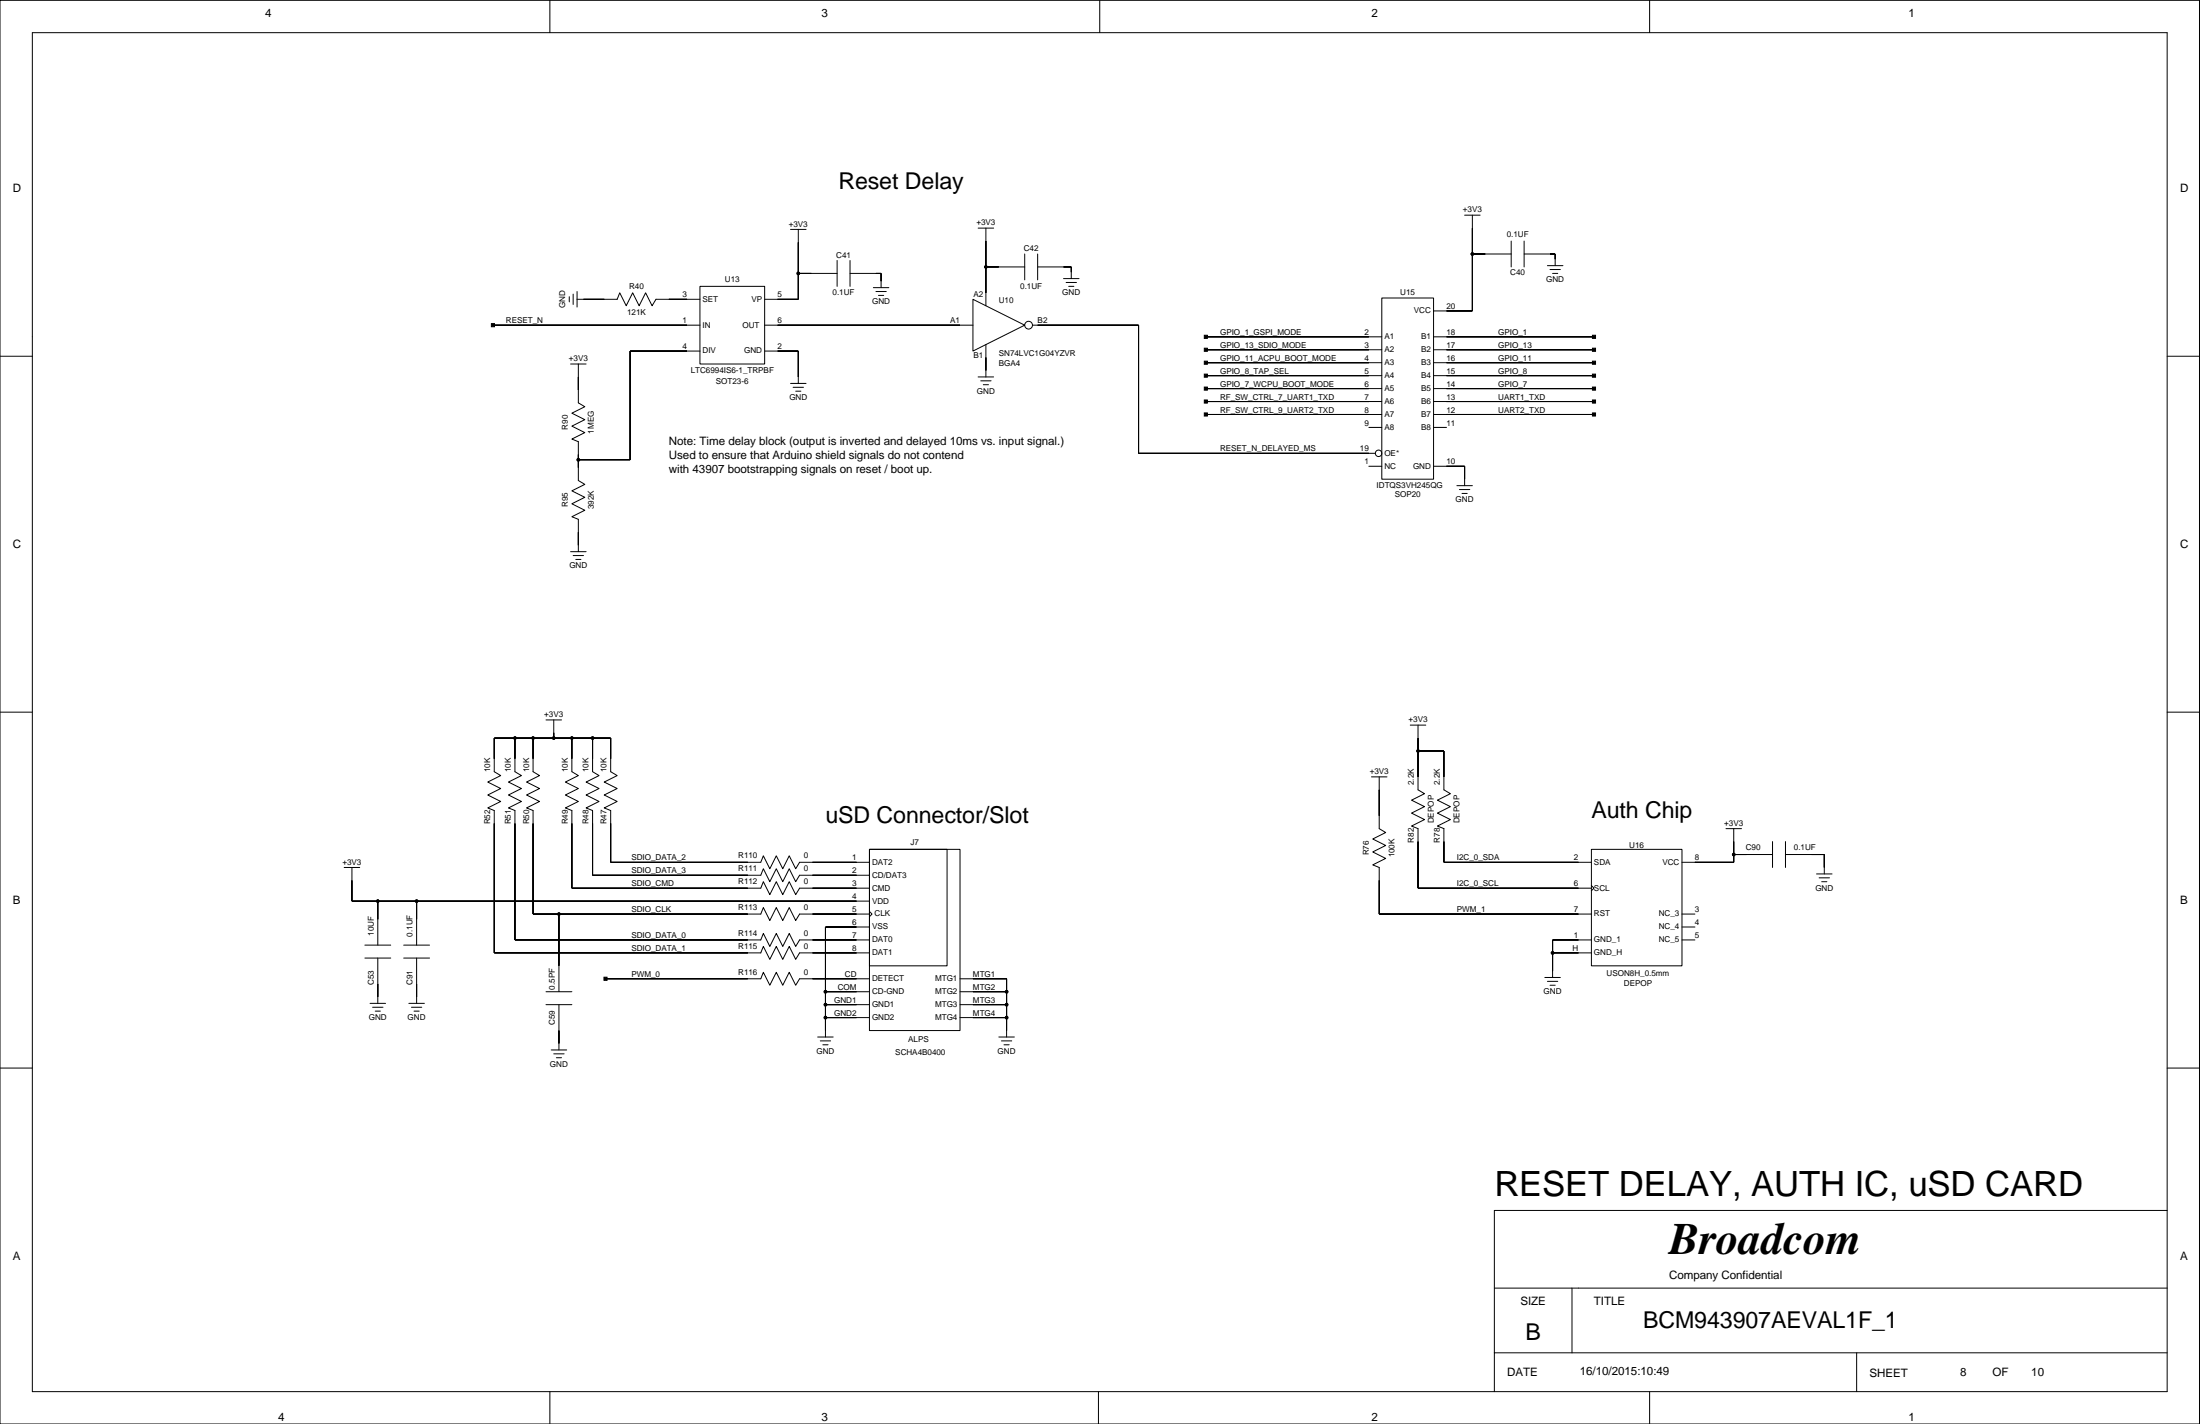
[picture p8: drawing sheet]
<svg xmlns="http://www.w3.org/2000/svg" width="432mm" height="279mm" viewBox="0 0 432 279" stroke-linecap="round" stroke-linejoin="round" font-family="sans-serif">
<g fill="none" stroke="#000" stroke-width=".2">
<path d="M0 .1h431.7v279.3h-431.7zM6.3 6.4h419.1v266.7h-419.1zM107.9 .1v6.3M215.9 .1v6.3M323.8 .1v6.3M111.7 58.2v1M112.5 57.7v2M113.3 58.7h7.8l.5-1.2 1.3 2.5 1.3-2.5 1.2 2.5 1.3-2.5 1.3 2.5 .7-1.3h8.7M113.3 57.2v3M137.4 56.2h12.7v15.2h-12.7zM155.2 45h3M156.7 53.6h7.6"/>
<path d="M156.7 45v13.7h-6.6M164.3 51.1v5.1M166.8 53.6h6.1v2.8M166.8 51.1v5.1M171.4 56.4h3.1M171.9 57.2h2.1M172.4 58h1M191 58.7l10.1 5.1-10.1 5.1zM192 44.8h3M193.5 44.8v15.2M193.5 52.4h7.6M201.1 49.8v5.1"/>
<path d="M203.7 52.4h6.6v2.3M203.7 49.8v5.1M208.7 54.7h3.1M209.2 55.4h2.1M209.8 56.2h1M271.2 58.5h10.2v35.5h-10.2zM287.5 42.2h3M289 49.8h7.6M289 42.2v18.8h-7.6M296.6 47.3v5.1M299.1 49.8h6.1v2.3M299.1 47.3v5.1"/>
<path d="M303.7 52.1h3.1M304.2 52.9h2.1M304.7 53.6h1M0 69.9h6.3M96.8 63.8h40.6M112 71.4h3M113.5 71.4v7.6l1.3 .8-2.6 1.3 2.6 1.2-2.6 1.3 2.6 1.3-2.6 1.3 1.3 .5v7.6l1.3 .7-2.6 1.3 2.6 1.3-2.6 1.2 2.6 1.3-2.6 1.3 1.3 .5v6.3M137.4 68.9h-13.7v21.3h-10.2M150.1 68.9h6.6v6.3M150.1 63.8h40.9M155.2 75.2h3M155.7 76h2"/>
<path d="M156.2 76.8h1M192 74h3M192.5 74.7h2M193 75.5h1M193.5 67.6v6.4M202.6 63.8h20.9v25.1h46.4M236.7 66.1h34.5M236.7 76.2h34.5M236.7 71.2h34.5M236.7 68.6h34.5M236.7 73.7h34.5M236.7 78.8h34.5"/>
<path d="M281.4 66.1h31.5M281.4 76.2h31.5M281.4 71.2h31.5M281.4 68.6h31.5M281.4 73.7h31.5M281.4 78.8h31.5M425.4 69.9h6.3M236.7 81.3h34.5M268.7 91.5h2.5M268.7 83.9h2.5M281.4 91.5h6.1v3.8M281.4 81.3h31.5"/>
<path d="M281.4 83.9h2.5M285.9 95.3h3.1M286.4 96.1h2.1M287 96.8h1M112 108.2h3M112.5 109h2M113 109.8h1M0 139.7h6.3M425.4 139.7h6.3M101.1 144.8v6.6l1.2 .8-2.5 1.2 2.5 1.3-2.5 1.3 2.5 1.3-2.5 1.2 1.3 .5v25.4h48.2l.5-1.2 1.3 2.5 1.3-2.5 1.2 2.5 1.3-2.5 1.3 2.5 .7-1.3h13.7M104.6 144.8v6.6l1.3 .8-2.5 1.2 2.5 1.3-2.5 1.3 2.5 1.3-2.5 1.2 1.2 .5v20.3h44.7l.5-1.2 1.3 2.5 1.3-2.5 1.2 2.5 1.3-2.5 1.3 2.5 .7-1.3h13.7M107.2 141.3h3"/>
<path d="M108.7 141.3v3.5M112.2 144.8v6.6l1.3 .8-2.5 1.2 2.5 1.3-2.5 1.3 2.5 1.3-2.5 1.2 1.2 .5v15.3h37.1l.5-1.3 1.3 2.5 1.3-2.5 1.2 2.5 1.3-2.5 1.3 2.5 .7-1.2h13.7M116.3 144.8v6.6l1.3 .8-2.6 1.2 2.6 1.3-2.6 1.3 2.6 1.3-2.6 1.2 1.3 .5v12.7h33l.5-1.2 1.3 2.5 1.3-2.5 1.2 2.5 1.3-2.5 1.3 2.5 .7-1.3h13.7M269.2 152.4h3M270.7 152.4v10.2l1.3 .7-2.6 1.3 2.6 1.3-2.6 1.3 2.6 1.2-2.6 1.3 1.3 .5v9.1h41.6M276.8 142.3h3M278.3 147.3h5.1v7.7l1.3 .7-2.6 1.3 2.6 1.3-2.6 1.2 2.6 1.3-2.6 1.3 1.3 .5v6.6h28.9M278.3 142.3v12.7l1.3 .7-2.5 1.3 2.5 1.3-2.5 1.2 2.5 1.3-2.5 1.3 1.2 .5v11.7h34M67.5 170.2h3.1M69.1 170.2v6.6h101.5M74.2 176.8v8.6M81.8 176.8v8.6"/>
<path d="M109.7 179.3v15.3M170.6 166.6h17.8v35.6h-17.8zM170.6 166.6h15.3v22.9h-15.3zM170.6 178.8l.6 .5-.6 .6M170.6 169.2h-13.7l-.7 1.3-1.3-2.6-1.3 2.6-1.2-2.6-1.3 2.6-1.3-2.6-.5 1.3h-29.4v-10.2l-1.3-.5 2.5-1.2-2.5-1.3 2.5-1.3-2.5-1.3 2.5-1.2-1.2-.8v-6.6h-22.9v6.6l1.3 .8-2.6 1.2 2.6 1.3-2.6 1.3 2.6 1.3-2.6 1.2 1.3 .5v28h52.3l.5-1.3 1.3 2.5 1.3-2.5 1.2 2.5 1.3-2.5 1.3 2.5 .7-1.2h13.7M312.3 166.6h17.8v22.9h-17.8zM312.3 173.8l.6 .5-.6 .5M330.1 179.3h2.6M338.8 162.6h3M340.3 162.6v6.6h-10.2M340.3 167.7h7.6M347.9 165.1v5.1"/>
<path d="M350.4 167.7h7.7v3.8M350.4 165.1v5.1M356.5 171.5h3.1M357 172.2h2.1M357.6 173h1M71.6 188h5.1M71.6 185.4h5.1M72.6 196.9h3.1M73.1 197.6h2.1M73.6 198.4h1.1M74.2 188v8.9M79.2 188h5.1"/>
<path d="M79.2 185.4h5.1M80.2 196.9h3.1M80.8 197.6h2M81.3 198.4h1M81.8 188v8.9M107.2 194.6h5M107.2 197.1h5M109.7 197.1v8.9M118.8 192h30.5l.5-1.2 1.3 2.5 1.3-2.5 1.2 2.5 1.3-2.5 1.3 2.5 .7-1.3h13.7M162 194.6h8.6M162 197.1h8.6M162 199.7h8.6"/>
<path d="M170.6 181.9h-8.6v21.6M188.4 194.6h9.2M188.4 192h9.2v11.5M188.4 197.1h9.2M188.4 199.7h9.2M303.2 191.8h3.1M303.7 192.6h2M304.2 193.3h1M304.7 187h7.6M312.3 184.4h-7.6v7.4M330.1 181.9h2.6M330.1 184.4h2.6"/>
<path d="M0 209.6h6.3M108.2 206h3M108.7 206.8h2M109.2 207.5h1M160.5 203.5h3M161 204.2h2M161.5 205h1M196 203.5h3.1M196.6 204.2h2M197.1 205h1M425.4 209.6h6.3M425.4 237.5h-132.1v35.6"/>
<path d="M293.3 252.7h132.1M308.5 252.7v12.7M107.9 273.1v6.3M215.6 273.1v6.3M293.3 265.4h132.1M323.8 273.1v6.3M364.4 265.4v7.7"/>
<circle cx="156.7" cy="53.6" r=".25"/>
<circle cx="193.5" cy="52.4" r=".25"/>
<circle cx="289" cy="49.8" r=".25"/>
<circle cx="201.9" cy="63.8" r=".76"/>
<circle cx="113.5" cy="90.2" r=".25"/>
<circle cx="270.6" cy="88.9" r=".63"/>
<circle cx="101.1" cy="144.8" r=".25"/>
<circle cx="104.6" cy="144.8" r=".25"/>
<circle cx="108.7" cy="144.8" r=".25"/>
<circle cx="112.2" cy="144.8" r=".25"/>
<circle cx="116.3" cy="144.8" r=".25"/>
<circle cx="278.3" cy="147.3" r=".25"/>
<circle cx="74.2" cy="176.8" r=".25"/>
<circle cx="81.8" cy="176.8" r=".25"/>
<circle cx="109.7" cy="179.3" r=".25"/>
<circle cx="340.3" cy="167.7" r=".25"/>
<circle cx="162" cy="197.1" r=".25"/>
<circle cx="162" cy="194.6" r=".25"/>
<circle cx="162" cy="199.7" r=".25"/>
<circle cx="197.6" cy="194.6" r=".25"/>
<circle cx="197.6" cy="197.1" r=".25"/>
<circle cx="197.6" cy="199.7" r=".25"/>
<circle cx="304.7" cy="187" r=".25"/>
</g>
<g fill="#000" stroke="#000" stroke-width=".2">
<path d="M114.5 58.7h4.1z" fill-rule="evenodd"/>
<path d="M131.3 58.7h3.5z" fill-rule="evenodd"/>
<path d="M152.6 58.7h4.1z" fill-rule="evenodd"/>
<path d="M156.7 47.6v6z" fill-rule="evenodd"/>
<path d="M156.7 53.6v5.1z" fill-rule="evenodd"/>
<path d="M156.7 53.6h2.5z" fill-rule="evenodd"/>
<path d="M171.9 53.6h1z" fill-rule="evenodd"/>
<path d="M172.9 53.6v1.6z" fill-rule="evenodd"/>
<path d="M193.5 52.4v5.1z" fill-rule="evenodd"/>
<path d="M193.5 47.3v5.1z" fill-rule="evenodd"/>
<path d="M193.5 52.4h2.5z" fill-rule="evenodd"/>
<path d="M208.7 52.4h1.6z" fill-rule="evenodd"/>
<path d="M210.3 52.4v1z" fill-rule="evenodd"/>
<path d="M289 44.8v5z" fill-rule="evenodd"/>
<path d="M289 49.8v11.2z" fill-rule="evenodd"/>
<path d="M289 49.8h2.5z" fill-rule="evenodd"/>
<path d="M304.2 49.8h1z" fill-rule="evenodd"/>
<path d="M305.2 49.8v1.1z" fill-rule="evenodd"/>
<path d="M96.4 63.5h.7v.6h-.7z" fill-rule="evenodd"/>
<path d="M113.5 74v2.5z" fill-rule="evenodd"/>
<path d="M123.7 68.9v21.3z" fill-rule="evenodd"/>
<path d="M96.8 63.8h38z" fill-rule="evenodd"/>
<path d="M123.7 68.9h11.1z" fill-rule="evenodd"/>
<path d="M152.6 68.9h4.1z" fill-rule="evenodd"/>
<path d="M156.7 68.9v5.1z" fill-rule="evenodd"/>
<path d="M152.6 63.8h35.8z" fill-rule="evenodd"/>
<path d="M193.5 70.2v2.5z" fill-rule="evenodd"/>
<path d="M203.7 63.8h19.8z" fill-rule="evenodd"/>
<path d="M223.5 63.8v25.1z" fill-rule="evenodd"/>
<path d="M236.4 65.8h.6v.6h-.6z" fill-rule="evenodd"/>
<path d="M236.4 75.9h.6v.7h-.6z" fill-rule="evenodd"/>
<path d="M236.4 70.9h.6v.6h-.6z" fill-rule="evenodd"/>
<path d="M236.4 68.3h.6v.6h-.6z" fill-rule="evenodd"/>
<path d="M236.4 73.4h.6v.6h-.6z" fill-rule="evenodd"/>
<path d="M236.4 78.5h.6v.6h-.6z" fill-rule="evenodd"/>
<path d="M236.7 66.1h32z" fill-rule="evenodd"/>
<path d="M236.7 76.2h32z" fill-rule="evenodd"/>
<path d="M236.7 71.2h32z" fill-rule="evenodd"/>
<path d="M236.7 68.6h32z" fill-rule="evenodd"/>
<path d="M236.7 73.7h32z" fill-rule="evenodd"/>
<path d="M236.7 78.8h32z" fill-rule="evenodd"/>
<path d="M283.9 61h5.1z" fill-rule="evenodd"/>
<path d="M312.6 65.8h.6v.6h-.6z" fill-rule="evenodd"/>
<path d="M312.6 75.9h.6v.7h-.6z" fill-rule="evenodd"/>
<path d="M312.6 70.9h.6v.6h-.6z" fill-rule="evenodd"/>
<path d="M312.6 68.3h.6v.6h-.6z" fill-rule="evenodd"/>
<path d="M312.6 78.5h.6v.6h-.6z" fill-rule="evenodd"/>
<path d="M312.6 73.4h.6v.6h-.6z" fill-rule="evenodd"/>
<path d="M283.9 66.1h29z" fill-rule="evenodd"/>
<path d="M283.9 76.2h29z" fill-rule="evenodd"/>
<path d="M283.9 71.2h29z" fill-rule="evenodd"/>
<path d="M283.9 68.6h29z" fill-rule="evenodd"/>
<path d="M283.9 78.8h29z" fill-rule="evenodd"/>
<path d="M283.9 73.7h29z" fill-rule="evenodd"/>
<path d="M113.5 90.2v1.5z" fill-rule="evenodd"/>
<path d="M113.5 89.2v1z" fill-rule="evenodd"/>
<path d="M113.5 90.2h10.2z" fill-rule="evenodd"/>
<path d="M236.4 81h.6v.6h-.6z" fill-rule="evenodd"/>
<path d="M223.5 88.9h45.2z" fill-rule="evenodd"/>
<path d="M236.7 81.3h32z" fill-rule="evenodd"/>
<path d="M287.5 91.5v2.5z" fill-rule="evenodd"/>
<path d="M283.9 91.5h3.6z" fill-rule="evenodd"/>
<path d="M312.6 81h.6v.6h-.6z" fill-rule="evenodd"/>
<path d="M283.9 81.3h29z" fill-rule="evenodd"/>
<path d="M113.5 104.4v2.6z" fill-rule="evenodd"/>
<path d="M97 144.8v4.1z" fill-rule="evenodd"/>
<path d="M101.1 144.8v4.1z" fill-rule="evenodd"/>
<path d="M97 144.8h4.1z" fill-rule="evenodd"/>
<path d="M104.6 144.8v4.1z" fill-rule="evenodd"/>
<path d="M101.1 144.8h3.5z" fill-rule="evenodd"/>
<path d="M108.7 143.8v1z" fill-rule="evenodd"/>
<path d="M104.6 144.8h4.1z" fill-rule="evenodd"/>
<path d="M112.2 144.8v4.1z" fill-rule="evenodd"/>
<path d="M108.7 144.8h3.5z" fill-rule="evenodd"/>
<path d="M116.3 144.8v4.1z" fill-rule="evenodd"/>
<path d="M112.2 144.8h4.1z" fill-rule="evenodd"/>
<path d="M119.9 144.8v4.1z" fill-rule="evenodd"/>
<path d="M116.3 144.8h3.6z" fill-rule="evenodd"/>
<path d="M270.7 155v5z" fill-rule="evenodd"/>
<path d="M278.3 147.3v5.1z" fill-rule="evenodd"/>
<path d="M278.3 144.8v2.5z" fill-rule="evenodd"/>
<path d="M283.4 147.3v5.1z" fill-rule="evenodd"/>
<path d="M278.3 147.3h5.1z" fill-rule="evenodd"/>
<path d="M69.1 172.7v4.1z" fill-rule="evenodd"/>
<path d="M74.2 176.8v3.6z" fill-rule="evenodd"/>
<path d="M69.1 176.8h5.1z" fill-rule="evenodd"/>
<path d="M81.8 176.8v3.6z" fill-rule="evenodd"/>
<path d="M74.2 176.8h7.6z" fill-rule="evenodd"/>
<path d="M97 161.6v25.4z" fill-rule="evenodd"/>
<path d="M101.1 161.6v22.8z" fill-rule="evenodd"/>
<path d="M104.6 161.6v17.7z" fill-rule="evenodd"/>
<path d="M104.6 179.3h5.1z" fill-rule="evenodd"/>
<path d="M109.7 179.3v10.2z" fill-rule="evenodd"/>
<path d="M112.2 161.6v12.7z" fill-rule="evenodd"/>
<path d="M116.3 161.6v10.1z" fill-rule="evenodd"/>
<path d="M119.9 161.6v7.6z" fill-rule="evenodd"/>
<path d="M119.9 169.2h26.9z" fill-rule="evenodd"/>
<path d="M116.3 171.7h30.5z" fill-rule="evenodd"/>
<path d="M112.2 174.3h34.6z" fill-rule="evenodd"/>
<path d="M109.7 179.3h37.1z" fill-rule="evenodd"/>
<path d="M159.5 169.2h8.6z" fill-rule="evenodd"/>
<path d="M159.5 171.7h8.6z" fill-rule="evenodd"/>
<path d="M159.5 174.3h8.6z" fill-rule="evenodd"/>
<path d="M159.5 179.3h8.6z" fill-rule="evenodd"/>
<path d="M81.8 176.8h86.3z" fill-rule="evenodd"/>
<path d="M270.7 172.7v6.6z" fill-rule="evenodd"/>
<path d="M278.3 165.1v9.2z" fill-rule="evenodd"/>
<path d="M283.4 165.1v4.1z" fill-rule="evenodd"/>
<path d="M278.3 174.3h31.5z" fill-rule="evenodd"/>
<path d="M283.4 169.2h26.4z" fill-rule="evenodd"/>
<path d="M270.7 179.3h39.1z" fill-rule="evenodd"/>
<path d="M332.7 169.2h7.6z" fill-rule="evenodd"/>
<path d="M340.3 167.7v1.5z" fill-rule="evenodd"/>
<path d="M340.3 165.1v2.6z" fill-rule="evenodd"/>
<path d="M340.3 167.7h2.5z" fill-rule="evenodd"/>
<path d="M358.1 167.7v2.5z" fill-rule="evenodd"/>
<path d="M355.5 167.7h2.6z" fill-rule="evenodd"/>
<path d="M74.2 193.1v2.5z" fill-rule="evenodd"/>
<path d="M81.8 193.1v2.5z" fill-rule="evenodd"/>
<path d="M118.5 191.7h.6v.6h-.6z" fill-rule="evenodd"/>
<path d="M101.1 184.4h45.7z" fill-rule="evenodd"/>
<path d="M97 187h49.8z" fill-rule="evenodd"/>
<path d="M118.8 192h28z" fill-rule="evenodd"/>
<path d="M162 199.7v2.5z" fill-rule="evenodd"/>
<path d="M162 197.1v2.6z" fill-rule="evenodd"/>
<path d="M162 194.6v2.5z" fill-rule="evenodd"/>
<path d="M162 181.9v12.7z" fill-rule="evenodd"/>
<path d="M159.5 184.4h8.6z" fill-rule="evenodd"/>
<path d="M159.5 187h8.6z" fill-rule="evenodd"/>
<path d="M162 199.7h6.1z" fill-rule="evenodd"/>
<path d="M162 197.1h6.1z" fill-rule="evenodd"/>
<path d="M162 194.6h6.1z" fill-rule="evenodd"/>
<path d="M162 181.9h6.1z" fill-rule="evenodd"/>
<path d="M159.5 192h8.6z" fill-rule="evenodd"/>
<path d="M197.6 199.7v2.5z" fill-rule="evenodd"/>
<path d="M191 192h6.6z" fill-rule="evenodd"/>
<path d="M197.6 192v2.6z" fill-rule="evenodd"/>
<path d="M191 194.6h6.6z" fill-rule="evenodd"/>
<path d="M191 197.1h6.6z" fill-rule="evenodd"/>
<path d="M191 199.7h6.6z" fill-rule="evenodd"/>
<path d="M197.6 194.6v2.5z" fill-rule="evenodd"/>
<path d="M197.6 197.1v2.6z" fill-rule="evenodd"/>
<path d="M304.7 187v3.5z" fill-rule="evenodd"/>
<path d="M304.7 184.4v2.6z" fill-rule="evenodd"/>
<path d="M304.7 187h5.1z" fill-rule="evenodd"/>
<path d="M304.7 184.4h5.1z" fill-rule="evenodd"/>
<path d="M109.7 202.2v2.5z" fill-rule="evenodd"/>
<circle cx="156.7" cy="53.6" r=".25"/>
<circle cx="193.5" cy="52.4" r=".25"/>
<circle cx="289" cy="49.8" r=".25"/>
<circle cx="113.5" cy="90.2" r=".25"/>
<circle cx="101.1" cy="144.8" r=".25"/>
<circle cx="104.6" cy="144.8" r=".25"/>
<circle cx="108.7" cy="144.8" r=".25"/>
<circle cx="112.2" cy="144.8" r=".25"/>
<circle cx="116.3" cy="144.8" r=".25"/>
<circle cx="278.3" cy="147.3" r=".25"/>
<circle cx="74.2" cy="176.8" r=".25"/>
<circle cx="81.8" cy="176.8" r=".25"/>
<circle cx="109.7" cy="179.3" r=".25"/>
<circle cx="340.3" cy="167.7" r=".25"/>
<circle cx="162" cy="197.1" r=".25"/>
<circle cx="162" cy="194.6" r=".25"/>
<circle cx="162" cy="199.7" r=".25"/>
<circle cx="197.6" cy="194.6" r=".25"/>
<circle cx="197.6" cy="197.1" r=".25"/>
<circle cx="197.6" cy="199.7" r=".25"/>
<circle cx="304.7" cy="187" r=".25"/>
</g>
<text font-size="8.8" x="327.6" y="246.1">Broadcom</text>
<text font-size="6.8" x="293.3" y="234.7">RESET DELAY, AUTH IC, uSD CARD</text>
<g font-size="4.6">
<text x="164.6" y="37.1">Reset Delay</text>
<text x="162" y="161.6">uSD Connector/Slot</text>
<text x="312.3" y="160.5">Auth Chip</text>
<text x="299.4" y="263">B</text>
<text x="322.5" y="260.6">BCM943907AEVAL1F_1</text>
</g>
<g font-size="2.3">
<text x="52.1" y="3.4">4</text>
<text x="161.3" y="3.4">3</text>
<text x="269.2" y="3.4">2</text>
<text x="374.6" y="3.4">1</text>
<text x="2.5" y="37.6">D</text>
<text x="427.9" y="37.6">D</text>
<text x="131.3" y="87.4">Note: Time delay block (output is inverted and delayed 10ms vs. input signal.)</text>
<text x="131.3" y="90.1">Used to ensure that Arduino shield signals do not contend</text>
<text x="131.3" y="92.7">with 43907 bootstrapping signals on reset / boot up.</text>
<text x="2.5" y="107.5">C</text>
<text x="427.9" y="107.5">C</text>
<text x="2.5" y="177.3">B</text>
<text x="427.9" y="177.3">B</text>
<text x="2.5" y="247.1">A</text>
<text x="327.6" y="250.9">Company Confidential</text>
<text x="427.9" y="247.1">A</text>
<text x="298.4" y="256">SIZE</text>
<text x="312.8" y="256">TITLE</text>
<text x="310.1" y="269.7">16/10/2015:10:49</text>
<text x="384.7" y="270">8</text>
<text x="398.7" y="270">10</text>
<text x="295.8" y="270">DATE</text>
<text x="366.9" y="270.2">SHEET</text>
<text x="391.1" y="270">OF</text>
<text x="54.6" y="278.9">4</text>
<text x="161.3" y="278.9">3</text>
<text x="269.2" y="278.9">2</text>
<text x="374.6" y="278.9">1</text>
</g>
<g font-size="1.6">
<text x="287.1" y="41.7">+3V3</text>
<text x="154.8" y="44.5">+3V3</text>
<text x="191.6" y="44.2">+3V3</text>
<text x="295.7" y="46.5">0.1UF</text>
<text x="164.1" y="50.6">C41</text>
<text x="200.9" y="49.3">C42</text>
<text x="296.4" y="53.9">C40</text>
<text x="123.5" y="56.7">R40</text>
<text x="134" y="58.4">3</text>
<text x="137.9" y="59.2">SET</text>
<text x="142.3" y="55.4">U13</text>
<text x="147.5" y="59.2">VP</text>
<text x="152.6" y="58.4">5</text>
<text x="163.4" y="57.9">0.1UF</text>
<text x="171.2" y="59.7">GND</text>
<text x="191.1" y="58.4">A2</text>
<text x="196" y="59.5">U10</text>
<text x="200.2" y="56.7">0.1UF</text>
<text x="208.5" y="57.9">GND</text>
<text x="274.8" y="57.9">U15</text>
<text x="303.5" y="55.4">GND</text>
<text x="99.3" y="63.4">RESET_N</text>
<text x="110.9" y="60.5" transform="rotate(-90 110.9 60.5)">GND</text>
<text x="123.1" y="61.7">121K</text>
<text x="134" y="63.4">1</text>
<text x="137.9" y="64.3">IN</text>
<text x="145.7" y="64.3">OUT</text>
<text x="152.6" y="63.4">6</text>
<text x="186.5" y="63.4">A1</text>
<text x="203.7" y="63.4">B2</text>
<text x="239.5" y="65.7">GPIO_1_GSPI_MODE</text>
<text x="267.8" y="65.7">2</text>
<text x="277.5" y="61.5">VCC</text>
<text x="283.9" y="65.7">18</text>
<text x="283.9" y="60.6">20</text>
<text x="294.1" y="65.7">GPIO_1</text>
<text x="111.6" y="70.9">+3V3</text>
<text x="134" y="68.5">4</text>
<text x="137.9" y="69.4">DIV</text>
<text x="146.1" y="69.4">GND</text>
<text x="152.6" y="68.5">2</text>
<text x="191.1" y="70.3">B1</text>
<text x="196" y="69.8">SN74LVC1G04YZVR</text>
<text x="196" y="71.9">BGA4</text>
<text x="239.5" y="70.8">GPIO_11_ACPU_BOOT_MODE</text>
<text x="239.5" y="68.3">GPIO_13_SDIO_MODE</text>
<text x="267.8" y="70.8">4</text>
<text x="267.8" y="68.3">3</text>
<text x="271.7" y="66.6">A1</text>
<text x="271.7" y="69.1">A2</text>
<text x="271.7" y="71.6">A3</text>
<text x="278.9" y="66.6">B1</text>
<text x="278.9" y="69.1">B2</text>
<text x="278.9" y="71.6">B3</text>
<text x="283.9" y="70.8">16</text>
<text x="283.9" y="68.3">17</text>
<text x="294.1" y="70.8">GPIO_11</text>
<text x="294.1" y="68.3">GPIO_13</text>
<text x="135.6" y="73.2">LTC6994IS6-1_TRPBF</text>
<text x="140.5" y="75.4">SOT23-6</text>
<text x="191.7" y="77.2">GND</text>
<text x="239.5" y="75.9">GPIO_7_WCPU_BOOT_MODE</text>
<text x="239.5" y="73.3">GPIO_8_TAP_SEL</text>
<text x="267.8" y="75.9">6</text>
<text x="267.8" y="73.3">5</text>
<text x="271.7" y="74.2">A4</text>
<text x="271.7" y="76.7">A5</text>
<text x="278.9" y="74.2">B4</text>
<text x="278.9" y="76.7">B5</text>
<text x="283.9" y="75.9">14</text>
<text x="283.9" y="73.3">15</text>
<text x="294.1" y="75.9">GPIO_7</text>
<text x="294.1" y="73.3">GPIO_8</text>
<text x="154.9" y="78.5">GND</text>
<text x="239.5" y="78.4">RF_SW_CTRL_7_UART1_TXD</text>
<text x="239.5" y="81">RF_SW_CTRL_9_UART2_TXD</text>
<text x="267.8" y="83.5">9</text>
<text x="267.8" y="81">8</text>
<text x="267.8" y="78.4">7</text>
<text x="271.7" y="79.3">A6</text>
<text x="271.7" y="81.8">A7</text>
<text x="278.9" y="79.3">B6</text>
<text x="278.9" y="81.8">B7</text>
<text x="283.9" y="83.5">11</text>
<text x="283.9" y="81">12</text>
<text x="283.9" y="78.4">13</text>
<text x="294.1" y="78.4">UART1_TXD</text>
<text x="294.1" y="81">UART2_TXD</text>
<text x="111.4" y="84.3" transform="rotate(-90 111.4 84.3)">R90</text>
<text x="116.5" y="85.1" transform="rotate(-90 116.5 85.1)">1MEG</text>
<text x="239.5" y="88.6">RESET_N_DELAYED_MS</text>
<text x="266.9" y="88.6">19</text>
<text x="271.7" y="89.4">OE*</text>
<text x="271.7" y="84.3">A8</text>
<text x="278.9" y="84.3">B8</text>
<text x="267.8" y="91.1">1</text>
<text x="270.2" y="95.7">IDTQS3VH245QG</text>
<text x="271.7" y="92">NC</text>
<text x="277.3" y="92">GND</text>
<text x="283.9" y="91.1">10</text>
<text x="111.4" y="99.5" transform="rotate(-90 111.4 99.5)">R95</text>
<text x="116.5" y="99.9" transform="rotate(-90 116.5 99.9)">392K</text>
<text x="273.7" y="97.5">SOP20</text>
<text x="285.7" y="98.6">GND</text>
<text x="111.8" y="111.5">GND</text>
<text x="106.8" y="140.7">+3V3</text>
<text x="276.5" y="141.7">+3V3</text>
<text x="96.2" y="151.5" transform="rotate(-90 96.2 151.5)">10K</text>
<text x="100.3" y="151.5" transform="rotate(-90 100.3 151.5)">10K</text>
<text x="103.8" y="151.5" transform="rotate(-90 103.8 151.5)">10K</text>
<text x="111.4" y="151.5" transform="rotate(-90 111.4 151.5)">10K</text>
<text x="115.5" y="151.5" transform="rotate(-90 115.5 151.5)">10K</text>
<text x="119.1" y="151.5" transform="rotate(-90 119.1 151.5)">10K</text>
<text x="268.8" y="151.9">+3V3</text>
<text x="277.5" y="154.1" transform="rotate(-90 277.5 154.1)">2.2K</text>
<text x="282.6" y="154.1" transform="rotate(-90 282.6 154.1)">2.2K</text>
<text x="96.2" y="161.8" transform="rotate(-90 96.2 161.8)">R52</text>
<text x="100.3" y="161.8" transform="rotate(-90 100.3 161.8)">R51</text>
<text x="103.8" y="161.8" transform="rotate(-90 103.8 161.8)">R50</text>
<text x="111.4" y="161.8" transform="rotate(-90 111.4 161.8)">R49</text>
<text x="115.5" y="161.8" transform="rotate(-90 115.5 161.8)">R48</text>
<text x="119.1" y="161.8" transform="rotate(-90 119.1 161.8)">R47</text>
<text x="281.4" y="161.5" transform="rotate(-90 281.4 161.5)">DEPOP</text>
<text x="286.5" y="161.5" transform="rotate(-90 286.5 161.5)">DEPOP</text>
<text x="178.7" y="165.9">J7</text>
<text x="268.6" y="167.8" transform="rotate(-90 268.6 167.8)">R76</text>
<text x="277.5" y="165.3" transform="rotate(-90 277.5 165.3)">R82</text>
<text x="282.6" y="165.3" transform="rotate(-90 282.6 165.3)">R78</text>
<text x="319.8" y="166.3">U16</text>
<text x="338.4" y="162">+3V3</text>
<text x="342.6" y="166.9">C90</text>
<text x="352.1" y="166.9">0.1UF</text>
<text x="67.2" y="169.7">+3V3</text>
<text x="123.9" y="168.8">SDIO_DATA_2</text>
<text x="123.9" y="171.4">SDIO_DATA_3</text>
<text x="123.9" y="173.9">SDIO_CMD</text>
<text x="144.9" y="168.4">R110</text>
<text x="144.9" y="170.9">R111</text>
<text x="144.9" y="173.5">R112</text>
<text x="157.8" y="168.4">0</text>
<text x="157.8" y="170.9">0</text>
<text x="157.8" y="173.5">0</text>
<text x="167.2" y="168.8">1</text>
<text x="167.2" y="171.4">2</text>
<text x="167.2" y="173.9">3</text>
<text x="171.2" y="169.7">DAT2</text>
<text x="171.2" y="172.2">CD/DAT3</text>
<text x="273.7" y="168.2" transform="rotate(-90 273.7 168.2)">100K</text>
<text x="285.9" y="173.9">I2C_0_SCL</text>
<text x="285.9" y="168.8">I2C_0_SDA</text>
<text x="308.9" y="168.8">2</text>
<text x="308.9" y="173.9">6</text>
<text x="312.9" y="169.7">SDA</text>
<text x="326.3" y="169.7">VCC</text>
<text x="332.7" y="168.8">8</text>
<text x="123.9" y="179">SDIO_CLK</text>
<text x="144.9" y="178.6">R113</text>
<text x="157.8" y="178.6">0</text>
<text x="167.2" y="176.4">4</text>
<text x="167.2" y="179">5</text>
<text x="171.2" y="174.7">CMD</text>
<text x="171.2" y="177.3">VDD</text>
<text x="171.7" y="179.8">CLK</text>
<text x="285.9" y="179">PWM_1</text>
<text x="308.9" y="179">7</text>
<text x="312.9" y="174.7">SCL</text>
<text x="312.9" y="179.8">RST</text>
<text x="325.6" y="179.8">NC_3</text>
<text x="332.7" y="179">3</text>
<text x="356.3" y="174.7">GND</text>
<text x="73.4" y="183.6" transform="rotate(-90 73.4 183.6)">10UF</text>
<text x="81" y="183.8" transform="rotate(-90 81 183.8)">0.1UF</text>
<text x="123.9" y="184.1">SDIO_DATA_0</text>
<text x="144.9" y="183.6">R114</text>
<text x="157.8" y="183.6">0</text>
<text x="167.2" y="181.5">6</text>
<text x="167.2" y="184.1">7</text>
<text x="171.2" y="182.4">VSS</text>
<text x="171.2" y="184.9">DAT0</text>
<text x="308.9" y="184.1">1</text>
<text x="312.9" y="184.9">GND_1</text>
<text x="325.6" y="182.4">NC_4</text>
<text x="325.6" y="184.9">NC_5</text>
<text x="332.7" y="181.5">4</text>
<text x="332.7" y="184.1">5</text>
<text x="123.9" y="186.6">SDIO_DATA_1</text>
<text x="123.9" y="191.7">PWM_0</text>
<text x="144.9" y="186.2">R115</text>
<text x="144.9" y="191.2">R116</text>
<text x="157.8" y="186.2">0</text>
<text x="157.8" y="191.2">0</text>
<text x="165.8" y="191.7">CD</text>
<text x="167.2" y="186.6">8</text>
<text x="171.2" y="187.4">DAT1</text>
<text x="191" y="191.7">MTG1</text>
<text x="308.7" y="186.6">H</text>
<text x="312.9" y="187.4">GND_H</text>
<text x="315.3" y="191.4">USON8H_0.5mm</text>
<text x="73.4" y="193.2" transform="rotate(-90 73.4 193.2)">C53</text>
<text x="81" y="193.2" transform="rotate(-90 81 193.2)">C91</text>
<text x="108.9" y="194.2" transform="rotate(-90 108.9 194.2)">0.5PF</text>
<text x="163.7" y="196.8">GND1</text>
<text x="164.4" y="194.2">COM</text>
<text x="171.2" y="195.1">CD-GND</text>
<text x="171.2" y="192.5">DETECT</text>
<text x="171.2" y="197.6">GND1</text>
<text x="183.5" y="197.6">MTG3</text>
<text x="183.5" y="192.5">MTG1</text>
<text x="183.5" y="195.1">MTG2</text>
<text x="191" y="196.8">MTG3</text>
<text x="191" y="194.2">MTG2</text>
<text x="303" y="195.1">GND</text>
<text x="318.7" y="193.5">DEPOP</text>
<text x="72.4" y="200.1">GND</text>
<text x="80" y="200.1">GND</text>
<text x="108.9" y="201.1" transform="rotate(-90 108.9 201.1)">C59</text>
<text x="163.7" y="199.3">GND2</text>
<text x="171.2" y="200.1">GND2</text>
<text x="183.5" y="200.1">MTG4</text>
<text x="191" y="199.3">MTG4</text>
<text x="107.9" y="209.3">GND</text>
<text x="160.3" y="206.7">GND</text>
<text x="175.7" y="206.9">SCHA4B0400</text>
<text x="178.3" y="204.4">ALPS</text>
<text x="195.8" y="206.7">GND</text>
</g>
</svg>
